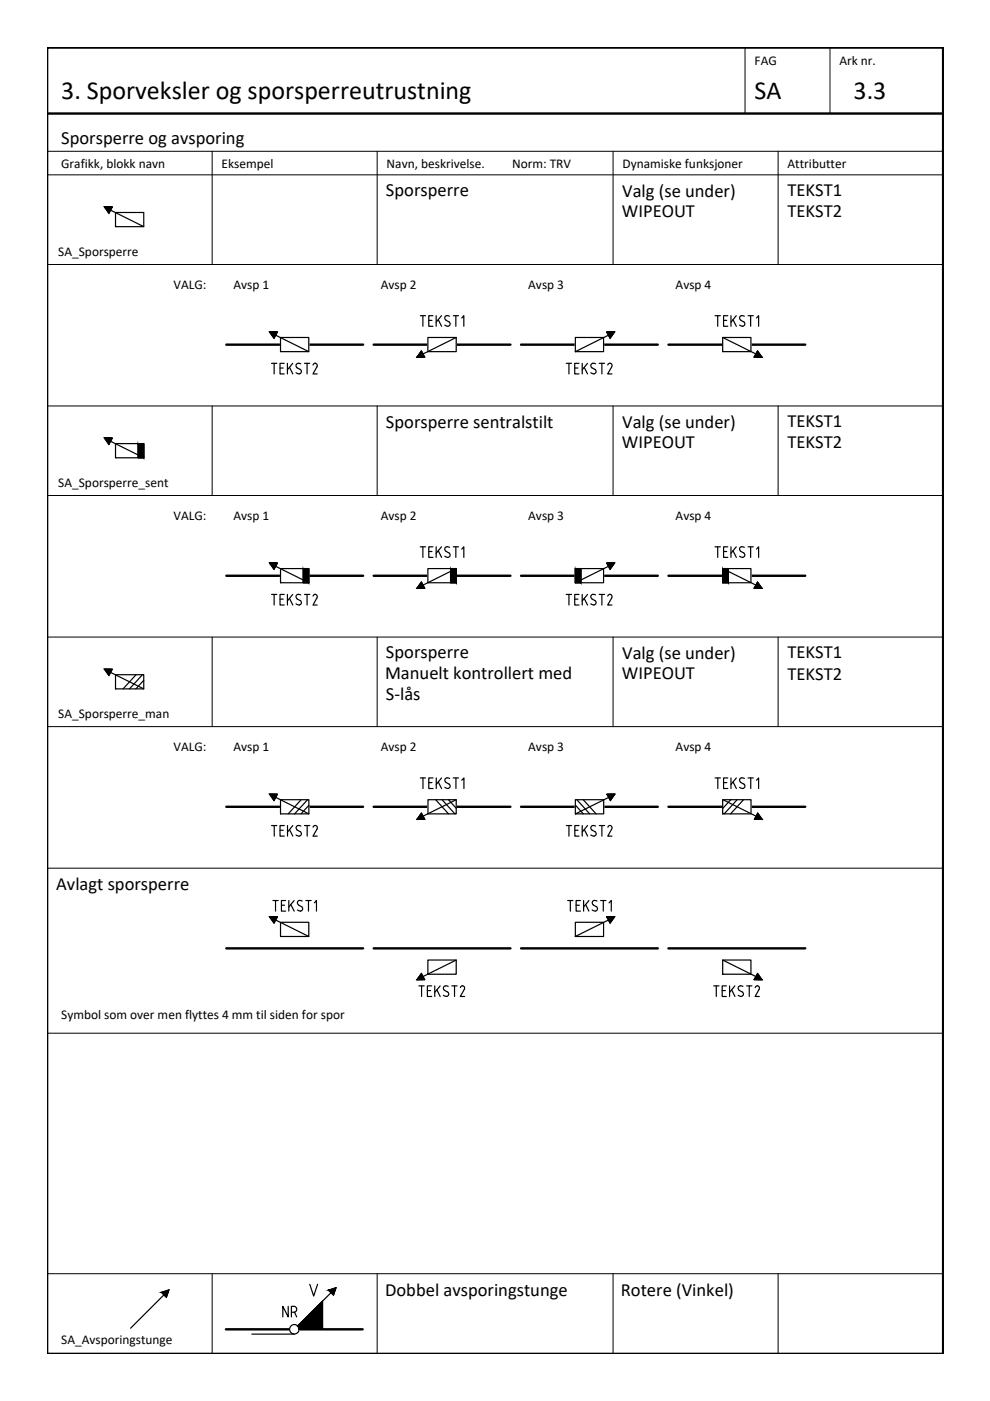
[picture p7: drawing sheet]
<svg xmlns="http://www.w3.org/2000/svg" width="210mm" height="297mm" viewBox="0 0 210 297" stroke-linecap="round" stroke-linejoin="round" font-family="sans-serif">
<!-- layer: RAMME SYMBOLER -->
<g fill="none" stroke="#000" stroke-width=".21">
<path d="M158 10.1v14M176 10.1v14M10 32.1h189.9M10 37.1h189.9M45 32.1v24M80 32.1v24M130 32.1v24M165 32.1v24M10 56.1h189.9M10 86.1h189.9M45 86.1v19M80 86.1v19"/>
<path d="M130 86.1v19M165 86.1v19M10 105.1h189.9M10 135.1h189.9M45 135.1v19M80 135.1v19M130 135.1v19M165 135.1v19M10 154.1h189.9M10 184.1h189.9M10 219.1h189.9M10 270.1h189.9"/>
<path d="M45 270.1v16.9M80 270.1v16.9M130 270.1v16.9M165 270.1v16.9"/>
</g>
<!-- layer: RAMME -->
<path d="M10 10.1h190v276.9h-190zM10 24.1h189.9" fill="none" stroke="#000" stroke-width=".51"/>
<!-- layer: SIG-SPOR enlinje -->
<g fill="none" stroke="#000" stroke-width=".51">
<path d="M48 73.1h29M79.2 73.1h29M110.5 73.1h29M141.7 73.1h29M48 122.1h29M79.2 122.1h29M110.5 122.1h29M141.7 122.1h29M48 171.1h29M79.2 171.1h29M110.5 171.1h29M141.7 171.1h29"/>
<path d="M48 201.1h29M79.2 201.1h29M110.5 201.1h29M141.7 201.1h29M47.9 281.8h29"/>
</g>
<!-- layer: SIG-Sporveksler -->
<g fill="none" stroke="#000" stroke-width=".25">
<path d="M34.2 274l1.6-.5-.5 1.6zM34.4 274.1l1.2-.5-.4 1.3zM34.6 274.1l.9-.3-.3 .9zM34.8 274.1l.5-.2-.1 .6zM35 274.2l.2-.1-.1 .2zM35.8 273.5l-8.1 8.1M65.7 272.3l.8 2.5 .8-2.5M66.7 280v.1h-.2zM66.8 279.7v.6h-.5zM67 279.2v1.2h-1.2zM67.1 279v1.6h-1.6zM67.2 278.8v1.9h-1.9z"/>
<path d="M67.3 278.5v2.2h-2.2zM67.4 278.3v2.5h-2.6zM67.5 278v3h-2.9zM67.6 277.8v3.3h-3.3zM67.7 277.5v3.6h-3.6zM67.8 277.3v3.9h-3.9zM69.6 273.5l1.6-.5-.5 1.6zM69.8 273.6l1.3-.4-.4 1.2zM70 273.6l.9-.3-.3 .9zM70.2 273.7l.6-.2-.2 .6zM70.4 273.7l.2-.1-.1 .3zM71.2 273l-8.1 8.1 5.3-5.2v5.9h-5"/>
<path d="M53.4 282.9h9M63.1 281.1l.3 .7M63.5 281.7l-.3-.6 5.1-5v5.7h-4.8M63.6 281.6l-.2-.5 4.8-4.8v5.4h-4.6M63.6 281.2l4.4-4.4v4.6h-4.3M63.6 281.2l.2 .2M63.7 281.5l-.2-.3 4.6-4.6v4.9h-4.4M63.8 281.2l4.1-4.1v4.3l-4.1-.1zM63.9 281.2h.1M66 280.3l.9-.8v.8z"/>
<circle cx="62.4" cy="281.8" r="1.01"/>
</g>
<g fill="#000" stroke="#000" stroke-width=".21">
<path d="M68.4 275.9v5.2h-5.3z"/>
<path d="M34.2 274l1.6-.5-.2 .5zM34.2 274l1.1 1.1 .3-1.1z"/>
<path d="M69.6 273.5l1.6-.5-.1 .5zM69.6 273.5l1.1 1.1 .4-1.1z"/>
<path d="M63.1 281.1l5.3 .2v-.2zM63.1 281.1l5.3 .2h-5.2z"/>
<path d="M63.2 281.3l5.2 .1v-.1zM63.2 281.3l5.2 .1h-5.1z"/>
<path d="M63.3 281.4l5.1 .1v-.1zM63.3 281.4l5.1 .1h-5z"/>
<path d="M63.4 281.5l5 .2v-.2zM63.4 281.5l5 .2h-5z"/>
<path d="M63.4 281.7l5 .1v-.1zM63.4 281.7l5 .1h-5z"/>
</g>
<!-- layer: Wipeout -->
<g fill="none" stroke="#fff" stroke-width=".21">
<path d="M24.5 48.1h6M59.5 74.6h6M90.7 74.6h6M122 74.6h6M153.2 74.6h6M24.5 97.1h6M59.5 123.6h6M90.7 123.6h6M122 123.6h6M153.2 123.6h6M24.5 146.1h6M59.5 172.6h6"/>
<path d="M90.7 172.6h6M122 172.6h6M153.2 172.6h6M59.5 198.6h6M122 198.6h6M90.7 206.6h6M153.2 206.6h6M61.4 281.7v.1v-.2v.4M63.4 281.7v.4v-.3"/>
</g>
<g fill="#fff" stroke="#fff" stroke-width=".21">
<path d="M90.7 71.6h6l-6 3zM90.7 74.6h6v-3z"/>
<path d="M59.5 71.6h6l-6 3zM59.5 74.6h6v-3z"/>
<path d="M122 71.6h6l-6 3zM122 74.6h6v-3z"/>
<path d="M153.2 71.6h6l-6 3zM153.2 74.6h6v-3z"/>
<path d="M24.5 94.1h6l-6 3zM24.5 97.1h6v-3z"/>
<path d="M59.5 120.6h6l-6 3zM59.5 123.6h6v-3z"/>
<path d="M90.7 120.6h6l-6 3zM90.7 123.6h6v-3z"/>
<path d="M122 120.6h6l-6 3zM122 123.6h6v-3z"/>
<path d="M153.2 120.6h6l-6 3zM153.2 123.6h6v-3z"/>
<path d="M24.5 143.1h6l-6 3zM24.5 146.1h6v-3z"/>
<path d="M59.5 169.6h6l-6 3zM59.5 172.6h6v-3z"/>
<path d="M90.7 169.6h6l-6 3zM90.7 172.6h6v-3z"/>
<path d="M122 169.6h6l-6 3zM122 172.6h6v-3z"/>
<path d="M153.2 169.6h6l-6 3zM153.2 172.6h6v-3z"/>
<path d="M59.5 195.5h6l-6 3.1zM59.5 198.6h6v-3.1z"/>
<path d="M90.7 203.5h6l-6 3.1zM90.7 206.6h6v-3.1z"/>
<path d="M122 195.5h6l-6 3.1zM122 198.6h6v-3.1z"/>
<path d="M153.2 203.5h6l-6 3.1zM153.2 206.6h6v-3.1z"/>
<path d="M63.4 281.7l-.1 .5zM63.4 281.6l-.1 .6zM63.4 281.6l-.1 .7zM63.3 281.5v.8zM63.3 281.5l-.1 1zM63.3 281.4l-.1 1.1zM63.3 281.4l-.2 1.2zM63.2 281.2l-.1 1.4zM63.2 281.2l-.2 1.4zM63.1 281.1l-.1 1.5zM63.1 281.1l-.2 1.6zM63 281.1l-.1 1.6zM63 281.1l-.2 1.7 .1-.1zM62.9 281l.1 .1-.2 1.7zM62.9 281l-.2 1.8h.1zM62.8 280.9l.1 .1-.2 1.8zM62.8 280.9l-.3 1.9h.2zM62.7 280.9h.1l-.3 1.9zM62.7 280.9l-.3 2 .1-.1zM62.5 280.9h.2l-.3 2zM62.5 280.9l-.2 1.9 .1 .1zM62.4 280.8l.1 .1-.2 1.9zM62.4 280.8l-.3 2h.2zM62.3 280.9l.1-.1-.3 2zM62.3 280.9l-.3 1.9h.1zM62.1 280.9h.2l-.3 1.9zM62.1 280.9l-.2 1.8 .1 .1zM62 280.9h.1l-.2 1.8zM62 280.9l-.2 1.7 .1 .1zM61.9 281l.1-.1-.2 1.7zM61.9 281l-.1 1.6zM61.8 281.1l.1-.1-.2 1.6zM61.8 281.1l-.1 1.5zM61.7 281.1h.1l-.2 1.4zM61.7 281.1l-.1 1.4zM61.7 281.1l-.2 1.2zM61.6 281.2l-.1 1.1zM61.6 281.2l-.1 1zM61.5 281.4v.8zM61.5 281.4l-.1 .7zM61.5 281.5l-.1 .6zM61.5 281.5l-.1 .5z"/>
<path d="M24.5 45h6l-6 3.1zM24.5 48.1h6v-3.1z"/>
</g>
<g fill="none" stroke="#fffefd" stroke-width=".25">
<path d="M24.5 45h6v3.1h-6zM59.5 71.6h6v3h-6zM90.7 71.6h6v3h-6zM122 71.6h6v3h-6zM153.2 71.6h6v3h-6zM24.5 94.1h6v3h-6zM59.5 120.6h6v3h-6zM90.7 120.6h6v3h-6zM122 120.6h6v3h-6zM153.2 120.6h6v3h-6zM24.5 143.1h6v3h-6zM59.5 169.6h6v3h-6z"/>
<path d="M90.7 169.6h6v3h-6zM122 169.6h6v3h-6zM153.2 169.6h6v3h-6zM59.5 195.5h6v3.1h-6zM122 195.5h6v3.1h-6zM90.7 203.5h6v3.1h-6zM153.2 203.5h6v3.1h-6z"/>
<circle cx="62.4" cy="281.8" r="1"/>
</g>
<!-- layer: SIG-Komponenter -->
<g fill="none" stroke="#000" stroke-width=".25">
<path d="M22.1 43.9h1.7l-.7 1.3zM22.3 44h1.3l-.5 1zM22.5 44.1h1l-.4 .8zM22.7 44.2h.6l-.2 .5zM22.9 44.3h.2v.2zM23.5 44.6l7 3.5M24.5 45h6v3.1h-6zM57.1 70.4h1.7l-.7 1.3zM57.3 70.5h1.3l-.5 1.1zM57.5 70.6h1l-.4 .8zM57.7 70.7h.6l-.2 .5zM57.9 70.8h.2l-.1 .2z"/>
<path d="M58.4 71.1l7.1 3.5M59.5 71.6h6v3h-6zM89.3 75l.3 .4h-.6zM89.3 75.1l.1 .2h-.2zM89.3 74.6l.6 1h-1.3zM89.3 74.8l.4 .7h-.9zM89.3 74.4l.7 1.3h-1.6zM90.7 71.6h6v3h-6zM96.7 71.6l-7 3.4M122 71.6h6v3h-6zM128.7 70.4h1.6l-1 1.3zM128.8 70.5h1.3l-.7 1.1z"/>
<path d="M129 70.6h.9l-.5 .8zM129 71.1l-7 3.5M129.1 70.7h.6l-.3 .5zM129.3 70.8h.2l-.1 .2zM153.2 71.6h6v3h-6zM153.2 71.6l7.1 3.4M160.6 74.4l1 1.3h-1.7zM160.6 74.6l.8 1h-1.3zM160.6 74.8l.6 .7h-1zM160.6 75l.4 .4h-.6zM160.7 75.1l.1 .2h-.3zM22.1 92.9h1.7l-.7 1.3z"/>
<path d="M22.3 93h1.3l-.5 1.1zM22.5 93.1h1l-.4 .8zM22.7 93.2h.6l-.2 .5zM22.9 93.3h.2v.2zM23.5 93.6l7 3.5M24.5 94.1h6v3h-6zM29.3 94.1h1.2v3h-1.2zM29.3 94.1h1.1v2.9h-1.1zM29.4 94.2h1v2.8h-1zM29.4 94.2h.9v2.7h-.9zM29.5 94.3h.8v2.5h-.8zM29.5 94.3h.7v2.5h-.7z"/>
<path d="M29.6 94.3h.6v2.5h-.6zM29.6 94.4h.5v2.3h-.5zM29.7 94.5h.4v2.2h-.4zM29.7 94.5h.3v2.1h-.3zM29.8 94.6h.2v1.9h-.2zM29.8 94.6l.1 1.9zM29.9 94.7v1.8M57.1 119.4h1.7l-.7 1.3zM57.3 119.5h1.3l-.5 1zM57.5 119.6h1l-.4 .8zM57.7 119.7h.6l-.2 .5zM57.9 119.8h.2l-.1 .2z"/>
<path d="M128.7 119.4h1.6l-1 1.3zM128.8 119.5h1.3l-.7 1zM129 119.6h.9l-.5 .8zM129.1 119.7h.6l-.3 .5zM129.3 119.8h.2l-.1 .2zM58.4 120.1l7.1 3.5M59.5 120.6h6v3h-6zM64.3 120.6h1.2v3h-1.2zM64.3 120.6h1.1v2.9h-1.1zM64.4 120.7h1v2.8h-1zM64.4 120.7h.9v2.7h-.9zM64.5 120.8h.8v2.5h-.8z"/>
<path d="M64.5 120.8h.7v2.5h-.7zM64.6 120.8h.6v2.5h-.6zM64.6 120.9h.5v2.3h-.5zM64.7 121h.4v2.2h-.4zM64.7 121h.3v2.1h-.3zM64.8 121.1h.2v1.9h-.2zM64.8 121.1l.1 1.9zM64.9 121.1v1.9M89.3 123.9l.3 .5h-.6zM89.3 124.1l.1 .2h-.2zM89.3 123.6l.6 1h-1.3zM89.3 123.7l.4 .8h-.9z"/>
<path d="M89.3 123.4l.7 1.3h-1.6zM90.7 120.6h6v3h-6zM95.5 120.6h1.2v3h-1.2zM95.6 120.6h1.1v2.9h-1.1zM95.6 120.7h1v2.8h-1zM95.7 120.7h.9v2.7h-.9zM95.7 120.8h.8v2.5h-.8zM95.8 120.8h.7v2.5h-.7zM95.8 120.8h.6v2.5h-.6zM95.9 120.9h.5v2.3h-.5zM95.9 121h.4v2.2h-.4zM96 121h.3v2.1h-.3z"/>
<path d="M96 121.1h.2v1.9h-.2zM96.1 121.1l.1 1.9zM96.1 121.1v1.9M96.7 120.6l-7 3.4M122 120.6h6v3h-6zM122 120.6h1.2v3h-1.2zM122 120.6h1.1v2.9h-1.1zM122.1 120.7h1v2.8h-1zM122.1 120.7h.9v2.7h-.9zM122.2 120.8h.8v2.5h-.8zM122.2 120.8h.7v2.5h-.7zM122.3 120.8h.6v2.5h-.6z"/>
<path d="M122.3 120.9h.5v2.3h-.5zM122.4 121h.4v2.2h-.4zM122.4 121h.3v2.1h-.3zM122.5 121.1h.2v1.9h-.2zM122.5 121.1l.1 1.9zM122.6 121.1v1.9M129 120.1l-7 3.5M153.2 120.6h6v3h-6zM153.2 120.6h1.2v3h-1.2zM153.2 120.6l7.1 3.4M153.3 120.6h1.1v2.9h-1.1zM153.3 120.7h1v2.8h-1z"/>
<path d="M153.4 120.7h.9v2.7h-.9zM153.4 120.8h.8v2.5h-.8zM153.5 120.8h.7v2.5h-.7zM153.5 120.8h.6v2.5h-.6zM153.6 120.9h.5v2.3h-.5zM153.6 121h.4v2.2h-.4zM153.7 121h.3v2.1h-.3zM153.7 121.1h.2v1.9h-.2zM153.8 121.1l.1 1.9zM153.8 121.1v1.9M160.6 123.4l1 1.3h-1.7zM160.6 123.6l.8 1h-1.3z"/>
<path d="M160.6 123.7l.6 .8h-1zM160.6 123.9l.4 .5h-.6zM160.7 124.1l.1 .2h-.3zM22.1 141.9h1.7l-.7 1.3zM22.3 142h1.3l-.5 1zM22.5 142.1h1l-.4 .7zM22.7 142.2h.6l-.2 .4zM22.9 142.3h.2v.2zM23.5 142.6l7 3.5M24.5 143.1h6v3h-6zM28.9 143.1l-2.8 3M30.2 143.1l-2.7 3"/>
<path d="M30.5 144.2l-1.7 1.9M57.1 168.4h1.7l-.7 1.3zM57.3 168.5h1.4l-.6 1.1zM57.5 168.6h1l-.4 .8zM57.7 168.7h.6l-.2 .5zM57.9 168.8h.2v.2zM58.5 169.1l7 3.5M59.5 169.6h6v3h-6zM63.9 169.6l-2.8 3M65.2 169.6l-2.7 3M65.5 170.7l-1.7 1.9M89.3 173.1l.1 .2h-.2z"/>
<path d="M89.3 172.8l.4 .7h-.9zM89.3 172.9l.3 .5h-.6zM89.3 172.4l.8 1.3h-1.7zM89.3 172.6l.6 1h-1.3zM90.7 169.6h6v3h-6zM92.4 169.6l2.7 3M93.7 169.6l2.8 3M95.1 169.6l1.6 1.8M96.7 169.6l-7 3.4M122 169.6h6v3h-6zM122 170.7l1.7 1.9M122.3 169.6l2.7 3"/>
<path d="M123.7 169.6l2.7 3M128.7 168.4h1.7l-1 1.3zM128.9 168.5h1.3l-.8 1.1zM129 168.6h1l-.6 .8zM129.1 169.1l-7.1 3.5M129.2 168.7h.6l-.4 .5zM129.3 168.8h.3l-.1 .2zM153.2 169.6h6v3h-6zM153.3 169.6l7 3.4M154.9 169.6l-1.6 1.8M156.3 169.6l-2.8 3M157.6 169.6l-2.7 3"/>
<path d="M160.7 172.4l.9 1.3h-1.6zM160.7 172.6l.7 1h-1.3zM160.7 172.8l.5 .7h-.9zM160.7 172.9l.3 .5h-.6zM160.7 173.1l.1 .2h-.2zM57.1 194.4h1.7l-.7 1.3zM57.3 194.5h1.3l-.5 1zM57.5 194.6h1l-.4 .8zM57.7 194.7h.6l-.2 .5zM57.9 194.8h.2l-.1 .2zM58.4 195.1l7.1 3.5M59.5 195.5h6v3.1h-6z"/>
<path d="M122 195.5h6v3.1h-6zM128.7 194.4h1.6l-1 1.3zM128.8 194.5h1.3l-.7 1zM129 194.6h.9l-.5 .8zM129 195.1l-7 3.5M129.1 194.7h.6l-.3 .5zM129.3 194.8h.2l-.1 .2zM89.3 206.9l.3 .5h-.6zM89.3 207.1l.1 .2h-.2zM89.3 206.6l.6 1h-1.3zM89.3 206.8l.4 .7h-.9zM89.3 206.4l.7 1.3h-1.6z"/>
<path d="M90.7 203.5h6v3.1h-6zM96.7 203.5l-7 3.5M153.2 203.5h6v3.1h-6zM153.2 203.5l7.1 3.5M160.6 206.4l1 1.3h-1.7zM160.6 206.6l.8 1h-1.3zM160.6 206.8l.6 .7h-1zM160.6 206.9l.4 .5h-.6zM160.7 207.1l.1 .2h-.3z"/>
</g>
<g fill="#000" stroke="#000" stroke-width=".21">
<path d="M22.1 43.9h1.7zM22.2 43.9l.9 1.3 .7-1.3z"/>
<path d="M57.1 70.4h1.7zM57.1 70.4l1 1.3 .7-1.3z"/>
<path d="M89.3 74.4l.7 1.3h-1.6zM88.4 75.7h1.6z"/>
<path d="M128.7 70.4h1.6zM128.7 70.4l.6 1.3 1-1.3z"/>
<path d="M160.6 74.4l.9 1.3h-1.6zM159.9 75.7h1.7z"/>
<path d="M22.1 92.9h1.7zM22.2 92.9l.9 1.3 .7-1.3z"/>
<path d="M29.3 94.1l1.2 3v-3zM29.3 94.1l1.2 3h-1.2z"/>
<path d="M57.1 119.4h1.7zM57.1 119.4l1 1.3 .7-1.3z"/>
<path d="M128.7 119.4h1.6zM128.7 119.4l.6 1.3 1-1.3z"/>
<path d="M64.3 120.6l1.2 3v-3zM64.3 120.6l1.2 3h-1.2z"/>
<path d="M89.3 123.4l.7 1.3h-1.6zM88.4 124.7h1.6z"/>
<path d="M95.5 120.6l1.2 3v-3zM95.5 120.6l1.2 3h-1.2z"/>
<path d="M122 120.6l1.2 3v-3zM122 120.6l1.2 3h-1.2z"/>
<path d="M153.2 120.6l1.2 3v-3zM153.2 120.6l1.2 3h-1.2z"/>
<path d="M160.6 123.4l.9 1.3h-1.6zM159.9 124.7h1.7z"/>
<path d="M22.1 141.9h1.7zM22.2 141.9l.9 1.3 .7-1.3z"/>
<path d="M57.1 168.4h1.7zM57.2 168.4l.9 1.3 .7-1.3z"/>
<path d="M89.3 172.4l.8 1.3h-1.7zM88.4 173.7h1.7z"/>
<path d="M128.7 168.4h1.7zM128.7 168.4l.7 1.3 .9-1.3z"/>
<path d="M160.7 172.4l.9 1.3h-1.6zM160 173.7h1.6z"/>
<path d="M57.1 194.4h1.7zM57.1 194.4l1 1.3 .7-1.3z"/>
<path d="M128.7 194.4h1.6zM128.7 194.4l.6 1.3 1-1.3z"/>
<path d="M89.3 206.4l.7 1.3h-1.6zM88.4 207.7h1.6z"/>
<path d="M160.6 206.4l.9 1.3h-1.6zM159.9 207.7h1.7z"/>
</g>
<!-- layer: SIG_ATT_Tekst25 -->
<g fill="none" stroke="#000" stroke-width=".25">
<path d="M57.6 77h1.1M58.1 77v2.3M59.4 78h.6M60.3 77h-.9v2.3h.9M60.9 77v2.3M61.4 77.9l.7 1.4M62.1 77l-1.2 1.4M62.8 79l.6 .3M63 78l.6 .3M63.2 77l.6 .1M63.2 77a.51 .51 0 0 0-.4 .4 .51 .51 0 0 0 .2 .6M63.7 78.3a.51 .51 0 0 1 .2 .6 .51 .51 0 0 1-.5 .4"/>
<path d="M64.6 77h1.1M65.1 77v2.3M66.8 77l.4 .3v.5M66.8 77l-.4 .4M67.2 77.8l-.8 1.5h.8M89.1 66.9h1.1M89.7 66.9v2.3M90.9 67.9h.7M91.8 66.9h-.9v2.3h.9M92.5 66.9v2.3M92.9 67.8l.7 1.4M93.6 66.9l-1.1 1.4"/>
<path d="M94.6 67.9l.6 .3M94.7 66.9l.6 .1M94.8 66.9a.51 .51 0 0 0-.5 .4 .51 .51 0 0 0 .2 .6M95.2 68.2a.54 .54 0 0 1 .1 .8 .54 .54 0 0 1-.8 .1l-.2-.2M96.1 66.9h1.1M96.6 66.9v2.3M97.9 67.4l.4-.5v2.3M120.1 77h1.1M120.6 77v2.3M121.9 78h.6M122.8 77h-.9v2.3h.9M123.4 77v2.3"/>
<path d="M123.9 77.9l.7 1.4M124.6 77l-1.2 1.4M125.3 79l.6 .3M126.1 78.3a.51 .51 0 0 1 .3 .6 .51 .51 0 0 1-.5 .4M126.3 77.1a.57 .57 0 0 0-.9 0 .57 .57 0 0 0 .1 .9l.6 .3M127 77h1.2M127.6 77v2.3M129.3 77l-.4 .4M129.3 77l.4 .3v.5M129.7 77.8l-.9 1.5h1M151.6 66.9h1.1M152.2 66.9v2.3"/>
<path d="M153.4 67.9h.7M154.3 66.9h-.9v2.3h.9M155 66.9v2.3M155.4 67.8l.7 1.4M156.1 66.9l-1.1 1.4M157 67.9l.7 .3a.58 .58 0 0 1 0 .9 .58 .58 0 0 1-.9-.2M157.8 67a.56 .56 0 0 0-.8 0 .56 .56 0 0 0 .1 .9M158.6 66.9h1.1M159.2 66.9v2.3M160.4 67.4l.4-.5v2.3M89.1 115.9h1.1M89.7 115.9v2.3"/>
<path d="M90.9 116.9h.7M91.8 115.9h-.9v2.3h.9M92.5 115.9v2.3M92.9 116.8l.7 1.4M93.6 115.9l-1.1 1.4M94.3 117.9l.7 .3M94.7 115.9l.6 .1M94.8 115.9a.51 .51 0 0 0-.5 .4 .51 .51 0 0 0 .2 .6l.7 .3M95.2 117.2a.51 .51 0 0 1 .2 .6 .51 .51 0 0 1-.4 .4M96.1 115.9h1.1M96.6 115.9v2.3M97.9 116.4l.4-.5v2.3"/>
<path d="M151.6 115.9h1.1M152.2 115.9v2.3M153.4 116.9h.7M154.3 115.9h-.9v2.3h.9M155 115.9v2.3M155.4 116.8l.7 1.4M156.1 115.9l-1.1 1.4M156.8 117.9l.7 .3M157.7 117.2a.51 .51 0 0 1 .2 .6 .51 .51 0 0 1-.4 .4M157.8 116a.56 .56 0 0 0-.8 0 .56 .56 0 0 0 .1 .9l.6 .3M158.6 115.9h1.1M159.2 115.9v2.3"/>
<path d="M160.4 116.4l.4-.5v2.3M57.6 126h1.1M58.1 126v2.3M59.4 127h.6M60.3 126h-.9v2.3h.9M60.9 126v2.3M61.4 126.9l.7 1.4M62.1 126l-1.2 1.4M63 127l.6 .3M63.2 126l.6 .1M63.2 126a.51 .51 0 0 0-.4 .4 .51 .51 0 0 0 .2 .6M63.7 127.3a.54 .54 0 0 1 .1 .8 .54 .54 0 0 1-.8 .1l-.2-.2"/>
<path d="M64.6 126h1.1M65.1 126v2.3M66.8 126l.4 .3v.5M66.8 126l-.4 .4M67.2 126.8l-.8 1.5h.8M120.1 126h1.1M120.6 126v2.3M121.9 127h.6M122.8 126h-.9v2.3h.9M123.4 126v2.3M123.9 126.9l.7 1.4M124.6 126l-1.2 1.4"/>
<path d="M125.5 127l.6 .3a.58 .58 0 0 1 .1 .9 .58 .58 0 0 1-.9-.2M126.3 126.1a.56 .56 0 0 0-.9 0 .56 .56 0 0 0 .1 .9M127 126h1.2M127.6 126v2.3M129.3 126l-.4 .4M129.3 126l.3 .1 .2 .5-1 1.7h1M57.6 175h1.1M58.1 175v2.3M59.4 176h.6M60.3 175h-.9v2.3h.9M61 175v2.3M61.4 175.9l.7 1.4"/>
<path d="M62.1 175l-1.1 1.4M63.7 176.3a.54 .54 0 0 1 .1 .8 .54 .54 0 0 1-.8 .1l-.2-.2M63.8 175.1a.57 .57 0 0 0-.8 .1 .57 .57 0 0 0 0 .8l.6 .3M64.6 175h1.1M65.1 175v2.3M66.4 175.4a.47 .47 0 0 1 .6-.3 .47 .47 0 0 1 .2 .7M67.2 175.8l-.8 1.5h.9M89.1 164.9h1.1M89.7 164.9v2.3M90.9 165.9h.7M91.8 164.9h-.9v2.3h.9M92.5 164.9v2.3"/>
<path d="M92.9 165.8l.7 1.4M93.6 164.9l-1.1 1.4M94.6 165.9l.6 .3a.58 .58 0 0 1 0 .9 .58 .58 0 0 1-.9-.2M95.3 165a.56 .56 0 0 0-.8 0 .56 .56 0 0 0 .1 .9M96.1 164.9h1.1M96.7 164.9v2.3M97.9 165.4l.5-.5v2.3M120.1 175h1.1M120.6 175v2.3M121.9 176h.7M122.8 175h-.9v2.3h.9M123.4 175v2.3"/>
<path d="M123.9 175.9l.7 1.4M124.6 175l-1.2 1.4M126.2 176.3a.54 .54 0 0 1 .1 .8 .54 .54 0 0 1-.8 .1l-.2-.2M126.3 175.1a.57 .57 0 0 0-.9 .1 .57 .57 0 0 0 .1 .8l.6 .3M127.1 175h1.1M127.6 175v2.3M128.9 175.4a.47 .47 0 0 1 .6-.3 .47 .47 0 0 1 .2 .7M129.7 175.8l-.8 1.5h.9M151.6 164.9h1.1M152.2 164.9v2.3M153.4 165.9h.7M154.3 164.9h-.9v2.3h.9"/>
<path d="M155 164.9v2.3M155.4 165.8l.7 1.4M156.1 164.9l-1.1 1.4M157.1 165.9l.6 .3a.54 .54 0 0 1 .1 .8 .54 .54 0 0 1-.8 .1l-.2-.2M157.8 165a.57 .57 0 0 0-.8 0 .57 .57 0 0 0 .1 .9M158.6 164.9h1.1M159.2 164.9v2.3M160.4 165.4l.4-.5v2.3M57.9 190.9h1.1M58.4 190.9v2.3M59.7 191.9h.6M60.6 190.9h-.9v2.3h.9"/>
<path d="M61.2 190.9v2.3M61.7 191.8l.7 1.4M62.4 190.9l-1.2 1.4M63.3 191.9l.6 .3a.58 .58 0 0 1 0 .9 .58 .58 0 0 1-.8-.2M64.1 191a.56 .56 0 0 0-.9 0 .56 .56 0 0 0 .1 .9M64.9 190.9h1.1M65.4 190.9v2.3M66.7 191.4l.4-.5v2.3M120.4 190.9h1.1M120.9 190.9v2.3M122.2 191.9h.6M123.1 190.9h-.9v2.3h.9"/>
<path d="M123.7 190.9v2.3M124.2 191.8l.7 1.4M124.9 190.9l-1.2 1.4M125.8 191.9l.6 .3a.54 .54 0 0 1 .2 .8 .54 .54 0 0 1-.8 .1l-.3-.2M126.6 191a.56 .56 0 0 0-.9 0 .56 .56 0 0 0 .1 .9M127.3 190.9h1.2M127.9 190.9v2.3M129.1 191.4l.5-.5v2.3M88.8 209h1.1M89.4 209v2.3M90.6 210h.7M91.5 209h-.9v2.3h.9"/>
<path d="M92.2 209v2.3M92.6 209.9l.7 1.4M93.3 209l-1.1 1.4M94 211l.7 .3M95 209.1a.57 .57 0 0 0-.8 0 .57 .57 0 0 0 .1 .9l.6 .3a.49 .49 0 0 1 .2 .6 .49 .49 0 0 1-.4 .4M95.8 209h1.1M96.4 209v2.3M97.6 209.4a.47 .47 0 0 1 .7-.3 .47 .47 0 0 1 .1 .7M98.4 209.8l-.8 1.5h.9M151.3 209h1.1M151.9 209v2.3M153.1 210h.7"/>
<path d="M154 209h-.9v2.3h.9M154.7 209v2.3M155.1 209.9l.7 1.4M155.8 209l-1.1 1.4M156.5 211l.7 .3M157.5 209.1a.57 .57 0 0 0-.8 0 .57 .57 0 0 0 .1 .9l.6 .3a.5 .5 0 0 1 .2 .6 .5 .5 0 0 1-.4 .4M158.3 209h1.1M158.9 209v2.3M160.1 209.4a.47 .47 0 0 1 .7-.3 .47 .47 0 0 1 .1 .7M160.9 209.8l-.8 1.5h.9M61.1 277v2.2l-1.1-2.2v2.2M61.8 278.2h.5a.63 .63 0 0 0 .6-.6 .63 .63 0 0 0-.6-.6h-.5v2.2"/>
<path d="M62.4 278.2l.5 1"/>
</g>
<g font-size="5.5">
<text x="13" y="21.1">3. Sporveksler og sporsperreutrustning</text>
<text x="160" y="21.1">SA</text>
<text x="181" y="21.1">3.3</text>
</g>
<g font-size="3.9">
<text x="13" y="30.6">Sporsperre og avsporing</text>
<text x="81.8" y="41.6">Sporsperre</text>
<text x="131.9" y="41.8">Valg (se under)</text>
<text x="166.9" y="41.6">TEKST1</text>
<text x="131.8" y="46">WIPEOUT</text>
<text x="166.9" y="46.1">TEKST2</text>
<text x="81.8" y="90.7">Sporsperre sentralstilt</text>
<text x="131.8" y="95">WIPEOUT</text>
<text x="131.9" y="90.8">Valg (se under)</text>
<text x="166.9" y="90.6">TEKST1</text>
<text x="166.9" y="95.1">TEKST2</text>
<text x="81.6" y="143.9">Manuelt kontrollert med</text>
<text x="81.8" y="139.6">Sporsperre</text>
<text x="131.8" y="144">WIPEOUT</text>
<text x="131.9" y="139.8">Valg (se under)</text>
<text x="166.9" y="139.6">TEKST1</text>
<text x="81.8" y="148.4">S-lås</text>
<text x="166.9" y="144.1">TEKST2</text>
<text x="11.9" y="188.8">Avlagt sporsperre</text>
<text x="81.6" y="274.7">Dobbel avsporingstunge</text>
<text x="131.6" y="274.8">Rotere (Vinkel)</text>
</g>
<g font-size="2.8">
<text x="160" y="13.9">FAG</text>
<text x="178" y="13.9">Ark nr.</text>
<text x="13" y="35.6">Grafikk, blokk navn</text>
<text x="47" y="35.6">Eksempel</text>
<text x="82" y="35.6">Navn, beskrivelse.</text>
<text x="108.6" y="35.6">Norm: TRV</text>
<text x="132" y="35.6">Dynamiske funksjoner</text>
<text x="167" y="35.6">Attributter</text>
<text x="12.4" y="54.3">SA_Sporsperre</text>
<text x="36.8" y="61.3">VALG:</text>
<text x="49.5" y="61.2">Avsp 1</text>
<text x="80.7" y="61.3">Avsp 2</text>
<text x="112" y="61.3">Avsp 3</text>
<text x="143.2" y="61.2">Avsp 4</text>
<text x="12.4" y="103.3">SA_Sporsperre_sent</text>
<text x="36.8" y="110.3">VALG:</text>
<text x="49.5" y="110.2">Avsp 1</text>
<text x="80.7" y="110.3">Avsp 2</text>
<text x="112" y="110.3">Avsp 3</text>
<text x="143.2" y="110.2">Avsp 4</text>
<text x="12.4" y="152.3">SA_Sporsperre_man</text>
<text x="36.8" y="159.3">VALG:</text>
<text x="49.5" y="159.2">Avsp 1</text>
<text x="80.7" y="159.3">Avsp 2</text>
<text x="112" y="159.3">Avsp 3</text>
<text x="143.2" y="159.2">Avsp 4</text>
<text x="13" y="216.1">Symbol som over men flyttes 4 mm til siden for spor</text>
<text x="13" y="285.1">SA_Avsporingstunge</text>
</g>
</svg>
